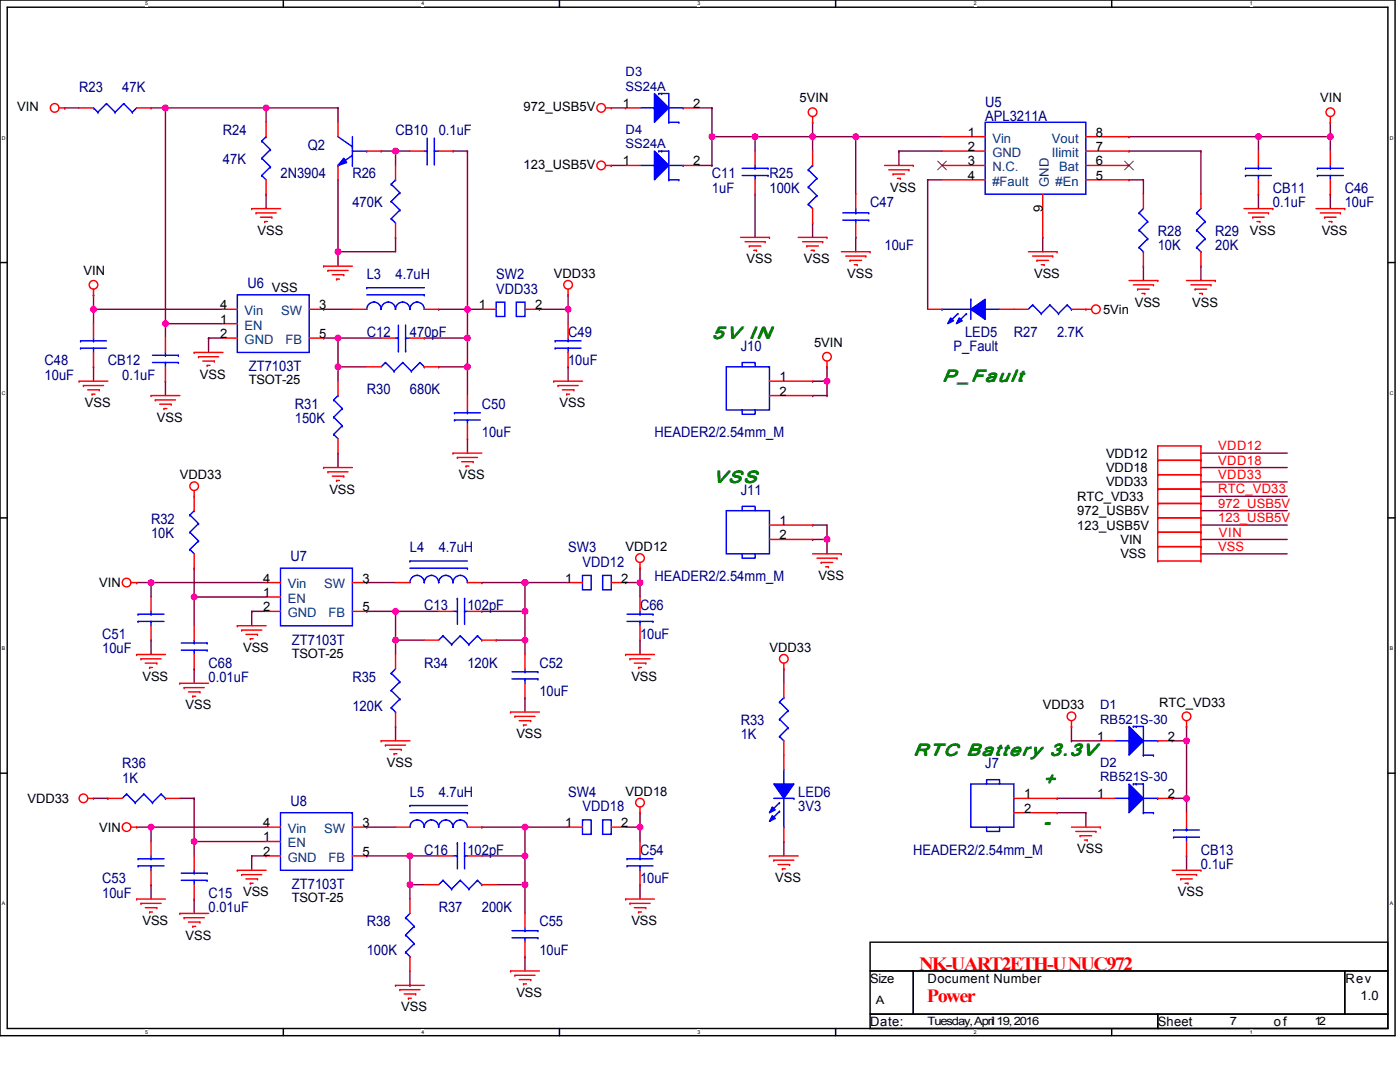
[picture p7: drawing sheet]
<svg xmlns="http://www.w3.org/2000/svg" width="279mm" height="216mm" viewBox="0 0 279 216" stroke-linecap="round" stroke-linejoin="round" font-family="sans-serif">
<path d="M0 0h278.4v206.7h-278.4zM1.4 1.4h275.6v203.8h-275.6z" fill="none" stroke="#000" stroke-width=".29"/>
<g fill="#fff">
<path d="M29 .2h.6v1.1h-.6z"/>
<path d="M29 205.4h.6v1.1h-.6z"/>
</g>
<path d="M56.5 0v1.4M56.5 205.2v1.5" fill="none" stroke="#000" stroke-width=".29"/>
<g fill="#fff">
<path d="M84.1 .2h.6v1.1h-.6z"/>
<path d="M84.1 205.4h.6v1.1h-.6z"/>
</g>
<path d="M111.7 0v1.4M111.7 205.2v1.5" fill="none" stroke="#000" stroke-width=".29"/>
<g fill="#fff">
<path d="M139.2 .2h.6v1.1h-.6z"/>
<path d="M139.2 205.4h.6v1.1h-.6z"/>
</g>
<path d="M166.8 0v1.4M166.8 205.2v1.5" fill="none" stroke="#000" stroke-width=".29"/>
<g fill="#fff">
<path d="M194.3 .2h.6v1.1h-.6z"/>
<path d="M194.3 205.4h.6v1.1h-.6z"/>
</g>
<path d="M221.9 0v1.4M221.9 205.2v1.5" fill="none" stroke="#000" stroke-width=".29"/>
<g fill="#fff">
<path d="M249.4 .2h.6v1.1h-.6z"/>
<path d="M249.4 205.4h.6v1.1h-.6z"/>
<path d="M.4 26.9h.7v1.2h-.7z"/>
<path d="M277.3 26.9h.8v1.2h-.8z"/>
<path d="M.4 77.9h.7v1.1h-.7z"/>
<path d="M277.3 77.9h.8v1.1h-.8z"/>
</g>
<path d="M0 52.4h1.4M277 52.4h1.4" fill="none" stroke="#000" stroke-width=".29"/>
<g fill="#fff">
<path d="M.4 128.8h.7v1.2h-.7z"/>
<path d="M277.3 128.8h.7v1.2h-.7z"/>
</g>
<path d="M0 103.3h1.4M277 103.3h1.4" fill="none" stroke="#000" stroke-width=".29"/>
<g fill="#fff">
<path d="M.4 179.7h.7v1.2h-.7z"/>
<path d="M277.3 179.7h.7v1.2h-.7z"/>
</g>
<path d="M0 154.3h1.4M277 154.3h1.4M173.7 188h103.3v5.7h-103.3zM173.7 193.7h8.6v8.7h-8.6zM182.3 193.7h86.1v8.7h-86.1zM268.4 193.7h8.6v8.7h-8.6zM173.7 202.4h57.4v2.8h-57.4zM231.1 202.4h45.9v2.8h-45.9z" fill="none" stroke="#000" stroke-width=".29"/>
<g fill="none" stroke="#800040" stroke-width=".29">
<path d="M12.9 21.5h.1M12.9 21.5h2.9M30.1 21.5h.1M30.1 21.5h37.4M33 21.5h.1M33 21.5v46M53.1 38.8h.1M53.1 21.5h.1M53.1 21.5v2.9M53.1 38.8v2.8M67.5 21.5h.1M67.5 35.9h.1"/>
<path d="M67.5 21.5v2.9M67.5 35.9v17.2M76.1 30.1h.1M76.1 30.1h5.7M78.9 30.1h.1M78.9 30.1v2.9M90.4 30.1h.1M90.4 30.1h2.9M93.3 30.1h.1M93.3 30.1v48.8M122 33h.1M122 21.5h2.9"/>
<path d="M122 33h2.9M124.9 21.5h.1M139.2 21.5h2.9M139.2 33h2.9M142.1 27.3h.1M142.1 33h.1M142.1 21.5h.1M142.1 27.3h45.9M142.1 21.5v11.5M150.7 38.8h.1M150.7 27.3h.1M150.7 27.3v2.8"/>
<path d="M150.7 38.8v8.6M162.2 27.3h.1M162.2 24.4h.1M162.2 24.4v5.7M170.8 27.3h.1M170.8 27.3v11.5M179.4 30.1h.1M179.4 30.1h8.6M179.4 30.1v2.9M185.1 35.9h.1M185.1 35.9h2.9M185.1 35.9v25.8"/>
<path d="M225.3 35.9h.1M225.3 30.1h.1M225.3 27.3h.1M225.3 30.1h14.4M225.3 27.3h40.2M225.3 35.9h2.9M228.2 35.9h.1M228.2 35.9v2.9M239.7 30.1h.1M239.7 30.1v8.7M251.1 27.3h.1M251.1 38.8h.1"/>
<path d="M251.1 27.3v2.8M251.1 38.8v2.8M265.5 38.8h.1M265.5 27.3h.1M265.5 24.4h.1M265.5 24.4v5.7M265.5 38.8v2.8M18.7 58.8h.1M18.7 58.8v5.8M67.5 50.2h.1M78.9 47.4h.1M78.9 47.4v2.8h-11.4"/>
<path d="M113.4 58.8h.1M113.4 58.8v5.8M162.2 44.5h.1M162.2 44.5v2.9M170.8 47.4h.1M170.8 47.4v2.8M208.1 47.4h.1M208.1 47.4v2.8M228.2 53.1h.1M228.2 53.1v2.9M239.7 53.1h.1M239.7 53.1v2.9"/>
<path d="M18.7 73.2h.1M18.7 61.7h.1M18.7 61.7h25.8M18.7 73.2v2.9M33 64.6h.1M33 76.1h.1M33 64.6h11.5M33 76.1v2.8M41.6 67.5h.1M41.6 67.5h2.9M41.6 67.5v2.8M64.6 61.7h.1"/>
<path d="M64.6 67.5h.1M64.6 61.7h5.7M64.6 67.5h11.5M67.5 73.2h.1M67.5 67.5h.1M67.5 73.2h5.7M67.5 67.5v8.6M84.7 67.5h.1M84.7 67.5h8.6M87.5 61.7h.1M87.5 73.2h.1M87.5 61.7h8.7"/>
<path d="M87.5 73.2h5.8M93.3 67.5h.1M93.3 61.7h.1M93.3 73.2h.1M107.6 61.7h.1M107.6 61.7h5.8M113.4 73.2h.1M113.4 61.7h.1M113.4 73.2v2.9M162.2 78.9h.1M162.2 76.1h.1M162.2 78.9h2.8"/>
<path d="M162.2 76.1h2.8M165 73.2h.1M165 78.9h.1M165 73.2v5.7M67.5 90.4h.1M67.5 90.4v2.9M93.3 87.5h.1M93.3 87.5v2.9M239.7 90.4h.1M239.7 93.3h.1M239.7 96.2h.1M239.7 99h.1"/>
<path d="M239.7 90.4h17.2M239.7 93.3h17.2M239.7 96.2h17.2M239.7 99h17.2M27.3 116.2h.1M27.3 116.2h25.8M30.1 116.2h.1M30.1 116.2v2.9M38.8 119.1h.1M38.8 113.4h.1M38.8 113.4v11.5M38.8 119.1h14.3"/>
<path d="M73.2 116.2h.1M73.2 116.2h5.7M96.2 116.2h.1M96.2 116.2h17.2M104.8 116.2h.1M104.8 116.2v14.4M124.9 116.2h.1M124.9 116.2h2.8M127.7 113.4h.1M127.7 116.2h.1M127.7 113.4v5.7M162.2 107.6h.1"/>
<path d="M162.2 104.8h.1M162.2 107.6h2.8M162.2 104.8h2.8v5.7M165 107.6h.1M239.7 110.5h.1M239.7 107.6h.1M239.7 104.8h.1M239.7 101.9h.1M239.7 110.5h17.2M239.7 107.6h17.2M239.7 104.8h17.2M239.7 101.9h17.2"/>
<path d="M30.1 127.7h.1M30.1 127.7v2.9M38.8 133.5h.1M38.8 133.5v2.8M50.2 122h.1M50.2 122v2.9M50.2 122h2.9M73.2 122h.1M73.2 122h14.3M78.9 127.7h.1M78.9 122h.1M78.9 127.7h5.8"/>
<path d="M78.9 122v8.6M96.2 122h.1M96.2 122h8.6M99 127.7h.1M99 127.7h5.8M104.8 127.7h.1M104.8 139.2h.1M104.8 122h.1M104.8 139.2v2.9M127.7 127.7h.1M127.7 127.7v2.9M156.4 133.5h.1"/>
<path d="M156.4 133.5v2.8M18.7 159.3h2.8M21.5 159.3h.1M35.9 159.3h2.9M38.8 159.3h.1M38.8 159.3v11.5M78.9 145h.1M78.9 145v2.8M211 159.3h.1M211 159.3h8.6M213.8 147.8h.1M213.8 145h.1"/>
<path d="M213.8 147.8h5.8M213.8 145v2.8M233.9 147.8h.1M233.9 159.3h.1M233.9 159.3h2.9M233.9 147.8h2.9M236.8 147.8h.1M236.8 145h.1M236.8 159.3h.1M236.8 145v17.2M27.3 165h25.8M30.1 176.5h.1"/>
<path d="M30.1 165h.1M30.1 165v2.9M30.1 176.5v2.9M38.8 167.9h.1M38.8 179.4h.1M38.8 167.9h14.3M38.8 179.4v2.9M50.2 170.8h.1M50.2 170.8h2.9M50.2 170.8v2.9M53.1 170.8h.1M73.2 165h.1"/>
<path d="M73.2 170.8h.1M73.2 165h5.7M73.2 170.8h14.3M81.8 176.5h.1M81.8 170.8h.1M81.8 170.8v8.6M81.8 176.5h2.9M96.2 165h.1M96.2 165h17.2M96.2 170.8h8.6M99 176.5h5.8M104.8 176.5h.1"/>
<path d="M104.8 165h.1M104.8 170.8h.1M104.8 165v17.3M124.9 165h2.8M127.7 165h.1M127.7 176.5h.1M127.7 162.2h.1M127.7 162.2v5.7M127.7 176.5v2.9M156.4 167.9h.1M156.4 167.9v2.9M211 162.2h.1"/>
<path d="M211 162.2h5.7M216.7 162.2h.1M216.7 162.2v2.8M236.8 170.8h.1M236.8 170.8v2.9M81.8 196.6h.1M81.8 193.7v2.9M104.8 190.9h.1M104.8 190.9v2.8"/>
</g>
<g fill="none" stroke="#f00" stroke-width=".29">
<path d="M11.8 21.5h1.1M12.9 21.5h.1M78.9 33v2.9M120.8 21.5h1.2M120.8 33h1.2M122 21.5h.1M122 33h.1M162.2 24.4h.1M162.2 23.3v1.1M176.5 33h5.8M177.4 33.9h4M178.2 34.7h.1"/>
<path d="M178.2 34.7h2.3M179.1 35.6h.6M179.7 35.6h.1M181.4 33.9h.1M182.3 33h.1M239.7 38.8v2.8M265.5 24.4h.1M265.5 23.3v1.1M265.5 30.1v2.9M265.5 35.9v2.9M18.7 58.8h.1M18.7 57.7v1.1"/>
<path d="M50.2 41.6h.1M50.2 41.6h5.8M51.1 42.5h.1M51.1 42.5h4M52 43.3h2.3M52.8 44.2h.1M52.8 44.2h.6M54.3 43.3h.1M64.6 53.1h.1M64.6 53.1h5.7M65.4 54h.1M65.4 54h4.1"/>
<path d="M66.3 54.8h2.3M67.2 55.7h.1M67.2 55.7h.5M68.6 54.8h.1M78.9 44.5v2.9M113.4 58.8h.1M113.4 57.7v1.1M147.8 47.4h5.8M148.7 48.2h4M149.5 49.1h.1M149.5 49.1h2.3M150.4 49.9h.6"/>
<path d="M151 49.9h.1M152.7 48.2h.1M153.6 47.4h.1M159.3 47.4h5.7M160.2 48.2h4M161 49.1h.1M161 49.1h2.3M161.9 49.9h.6M162.5 49.9h.1M164.2 48.2h.1M165 47.4h.1M167.9 50.2h5.8"/>
<path d="M168.8 51.1h4M169.6 52h.1M169.6 52h2.3M170.5 52.8h.6M171.1 52.8h.1M172.8 51.1h.1M173.7 50.2h.1M205.2 50.2h5.8M206.1 51.1h4M206.9 52h.1M206.9 52h2.3M207.8 52.8h.6"/>
<path d="M208.4 52.8h.1M210.1 51.1h.1M211 50.2h.1M225.3 56h5.8M226.2 56.8h4M227 57.7h.1M227 57.7h2.3M227.9 58.6h.6M228.5 58.6h.1M230.2 56.8h.1M231.1 56h.1M236.8 56h5.7"/>
<path d="M237.7 56.8h4M238.5 57.7h.1M238.5 57.7h2.3M239.4 58.6h.6M239.7 50.2v2.9M240 58.6h.1M241.7 56.8h.1M242.5 56h.1M248.3 41.6h5.7M249.1 42.5h4.1M250 43.3h.1M250 43.3h2.3"/>
<path d="M250.9 44.2h.5M251.4 44.2h.1M253.2 42.5h.1M254 41.6h.1M262.6 41.6h5.8M263.5 42.5h4M264.4 43.3h.1M264.4 43.3h2.2M265.2 44.2h.6M265.8 44.2h.1M267.5 42.5h.1M268.4 41.6h.1"/>
<path d="M15.8 76.1h.1M15.8 76.1h5.7M16.7 76.9h.1M16.7 76.9h4M17.5 77.8h2.3M18.4 78.7h.1M18.4 78.7h.5M19.8 77.8h.1M30.1 78.9h.1M30.1 78.9h5.8M31 79.8h.1M31 79.8h4"/>
<path d="M38.8 70.3h.1M38.8 70.3h5.7M39.6 71.2h.1M39.6 71.2h4M40.5 72h2.3M41.3 72.9h.1M41.3 72.9h.6M42.8 72h.1M96.2 61.7h2.8M104.8 61.7h2.8M110.5 76.1h.1M110.5 76.1h5.7"/>
<path d="M111.4 76.9h.1M111.4 76.9h4M112.2 77.8h2.3M113.1 78.7h.1M113.1 78.7h.6M114.5 77.8h.1M165 73.2h.1M165 72v1.2M216.7 61.7h.1M216.7 61.7h1.2M31.9 80.7h2.3M32.7 81.5h.1"/>
<path d="M32.7 81.5h.6M34.2 80.7h.1M38.8 99h.1M38.8 97.9v1.1M64.6 93.3h.1M64.6 93.3h5.7M65.4 94.2h.1M65.4 94.2h4.1M66.3 95h2.3M67.2 95.9h.1M67.2 95.9h.5M68.6 95h.1"/>
<path d="M90.4 90.4h.1M90.4 90.4h5.8M91.3 91.3h.1M91.3 91.3h4M92.1 92.1h2.3M93 93h.1M93 93h.6M94.4 92.1h.1M231.1 91.9h.1M231.1 89h.1M231.1 94.7h.1M231.1 97.6h.1"/>
<path d="M231.1 89h8.6M231.1 91.9h8.6M231.1 89v22.9M231.1 94.7h8.6M231.1 97.6h8.6M239.7 89h.1M239.7 91.9h.1M239.7 94.7h.1M239.7 97.6h.1M239.7 89v22.9M26.1 116.2h1.2M27.3 116.2h.1"/>
<path d="M127.7 113.4h.1M127.7 112.2v1.2M162.2 110.5h5.7M163 111.4h4M163.9 112.2h.1M163.9 112.2h2.3M164.8 113.1h.5M165.3 113.1h.1M167 111.4h.1M167.9 110.5h.1M231.1 111.9h.1M231.1 109.1h.1"/>
<path d="M231.1 100.5h.1M231.1 106.2h.1M231.1 103.3h.1M231.1 109.1h8.6M231.1 111.9h8.6M231.1 100.5h8.6M231.1 106.2h8.6M231.1 103.3h8.6M239.7 109.1h.1M239.7 111.9h.1M239.7 100.5h.1M239.7 106.2h.1"/>
<path d="M239.7 103.3h.1M27.3 130.6h.1M27.3 130.6h5.7M28.1 131.5h.1M28.1 131.5h4.1M29 132.3h2.3M29.9 133.2h.1M29.9 133.2h.5M31.3 132.3h.1M35.9 136.3h.1M35.9 136.3h5.7M36.7 137.2h.1"/>
<path d="M36.7 137.2h4.1M37.6 138.1h2.3M38.5 138.9h.1M38.5 138.9h.5M39.9 138.1h.1M47.4 124.9h.1M47.4 124.9h5.7M48.2 125.7h.1M48.2 125.7h4M49.1 126.6h2.3M49.9 127.4h.1M49.9 127.4h.6"/>
<path d="M51.4 126.6h.1M84.7 127.7h2.8M96.2 127.7h2.8M124.9 130.6h.1M124.9 130.6h5.7M125.7 131.5h.1M125.7 131.5h4M126.6 132.3h2.3M127.4 133.2h.1M127.4 133.2h.6M128.9 132.3h.1M156.4 133.5h.1"/>
<path d="M156.4 132.3v1.2M17.5 159.3h1.2M18.7 159.3h.1M76.1 147.8h.1M76.1 147.8h5.7M76.9 148.7h.1M76.9 148.7h4M77.8 149.5h2.3M78.7 150.4h.1M78.7 150.4h.5M80.1 149.5h.1M101.9 142.1h.1"/>
<path d="M101.9 142.1h5.7M102.8 142.9h.1M102.8 142.9h4M103.6 143.8h2.3M104.5 144.7h.1M104.5 144.7h.6M105.9 143.8h.1M213.8 145h.1M213.8 143.8v1.2M236.8 145h.1M236.8 143.8v1.2M26.1 165h1.2"/>
<path d="M27.3 165h.1M27.3 179.4h.1M27.3 179.4h5.7M47.4 173.7h.1M47.4 173.7h5.7M48.2 174.5h.1M48.2 174.5h4M49.1 175.4h2.3M49.9 176.2h.1M49.9 176.2h.6M51.4 175.4h.1M124.9 179.4h.1"/>
<path d="M124.9 179.4h5.7M127.7 162.2h.1M127.7 161v1.2M153.6 170.8h.1M153.6 170.8h5.7M154.4 171.6h.1M154.4 171.6h4M155.3 172.5h2.3M156.1 173.4h.1M156.1 173.4h.6M157.6 172.5h.1M213.8 165h5.8"/>
<path d="M214.7 165.9h4M215.6 166.8h.1M215.6 166.8h2.3M216.4 167.6h.6M217 167.6h.1M218.7 165.9h.1M219.6 165h.1M233.9 173.7h5.8M234.8 174.5h4M235.6 175.4h.1M235.6 175.4h2.3M236.5 176.2h.6"/>
<path d="M237.1 176.2h.1M238.8 174.5h.1M239.7 173.7h.1M28.1 180.3h.1M28.1 180.3h4.1M29 181.1h2.3M29.9 182h.1M29.9 182h.5M31.3 181.1h.1M35.9 182.3h.1M35.9 182.3h5.7M36.7 183.1h.1"/>
<path d="M36.7 183.1h4.1M37.6 184h2.3M38.5 184.8h.1M38.5 184.8h.5M39.9 184h.1M78.9 196.6h.1M78.9 196.6h5.8M79.8 197.5h.1M79.8 197.5h4M80.7 198.3h2.3M81.5 199.2h.1M81.5 199.2h.6"/>
<path d="M83 198.3h.1M101.9 193.7h.1M101.9 193.7h5.7M102.8 194.6h.1M102.8 194.6h4M103.6 195.5h2.3M104.5 196.3h.1M104.5 196.3h.6M105.9 195.5h.1M125.7 180.3h.1M125.7 180.3h4M126.6 181.1h2.3"/>
<path d="M127.4 182h.1M127.4 182h.6M128.9 181.1h.1"/>
<circle cx="10.9" cy="21.5" r=".86"/>
<circle cx="120" cy="21.5" r=".86"/>
<circle cx="120" cy="33" r=".86"/>
<circle cx="162.2" cy="22.4" r=".86"/>
<circle cx="265.5" cy="22.4" r=".86"/>
<circle cx="18.7" cy="56.8" r=".86"/>
<circle cx="113.4" cy="56.8" r=".86"/>
<circle cx="165" cy="71.2" r=".86"/>
<circle cx="218.7" cy="61.7" r=".86"/>
<circle cx="38.8" cy="97" r=".86"/>
<circle cx="25.3" cy="116.2" r=".86"/>
<circle cx="127.7" cy="111.4" r=".86"/>
<circle cx="156.4" cy="131.5" r=".86"/>
<circle cx="16.6" cy="159.3" r=".86"/>
<circle cx="213.8" cy="142.9" r=".86"/>
<circle cx="236.8" cy="142.9" r=".86"/>
<circle cx="25.3" cy="165" r=".86"/>
<circle cx="127.7" cy="160.2" r=".86"/>
</g>
<g fill="none" stroke="#00f" stroke-width=".29">
<path d="M78.1 36.7h.1M78.1 36.7l1.7 1.8M78.9 35.9h.1M78.9 35.9l-.8 .8M79.8 38.5h.1M79.8 38.5l-1.7 1.7M262.9 35h.1M262.9 33.6h.1M262.9 35h5.2M262.9 33.6h5.2M265.5 33.6h.1M265.5 35h.1"/>
<path d="M265.5 33v.6M265.5 35v.9M78.1 43.6h.1M78.1 40.2h.1M78.1 43.6l.8 .9M78.1 40.2l1.7 1.7M79.8 41.9h.1M79.8 41.9l-1.7 1.7M238.8 42.5h.1M238.8 45.9h.1M238.8 49.4h.1M238.8 42.5l1.7 1.7"/>
<path d="M238.8 45.9l1.7 1.8M238.8 49.4l.9 .8M239.7 50.2h.1M239.7 41.6l-.9 .9M240.5 44.2h.1M240.5 47.7h.1M240.5 44.2l-1.7 1.7M240.5 47.7l-1.7 1.7M99 60.3h1.7v2.9h-1.7zM103 60.3h1.8v2.9h-1.8zM88.4 126.9h.1M88.4 126.9l-.9 .8"/>
<path d="M88.4 126.9l1.7 1.7M90.1 128.6h.1M91.9 126.9h.1M91.9 126.9l-1.8 1.7M91.9 126.9l1.7 1.7M93.6 128.6h.1M95.3 126.9h.1M95.3 126.9l-1.7 1.7M95.3 126.9l.9 .8M96.2 127.7h.1M154.4 159.3h4M156.4 156.4h.1"/>
<path d="M156.4 153.6v2.8M156.4 159.3v5.7M158.4 159.3h.1M156.4 165h.1"/>
</g>
<path d="M154.4 156.4h4l-2 2.9z" fill-rule="evenodd" fill="#00f"/>
<path d="M154.4 156.4h4l-2 2.9z" fill="none" stroke="#00f" stroke-width=".29"/>
<path d="M154.1 162.7l.6 .6-1.1 .6z" fill-rule="evenodd" fill="#00f"/>
<path d="M154.1 162.7l.6 .6-1.1 .6z" fill="none" stroke="#00f" stroke-width=".29"/>
<path d="M154.1 161l.6 .6-1.1 .6z" fill-rule="evenodd" fill="#00f"/>
<g fill="none" stroke="#00f" stroke-width=".29">
<path d="M90.7 83.8h.1M90.7 82.4h.1M90.7 83.8h5.2M90.7 82.4h5.2M93.3 82.4h.1M93.3 83.8h.1M93.3 81.8v.6M93.3 83.8v.9M37.9 109.6h.1M37.9 106.2h.1M37.9 102.8h.1M37.9 109.6l.9 .9"/>
<path d="M37.9 106.2l1.7 1.7M37.9 102.8l1.7 1.7M38.8 101.9h.1M38.8 101.9l-.9 .9M39.6 107.9h.1M39.6 104.5h.1M39.6 107.9l-1.7 1.7M39.6 104.5l-1.7 1.7M56 113.4h14.3v11.5h-14.3zM156.4 139.2h.1M156.4 139.2l-.8 .9M25.3 158.4h.1"/>
<path d="M25.3 158.4l-.9 .9M25.3 158.4l1.7 1.8M28.7 158.4h.1M28.7 158.4l-1.7 1.8M28.7 158.4l1.7 1.8M32.2 158.4h.1M32.2 158.4l-1.8 1.8M32.2 158.4l.8 .9M33 159.3h.1M155.6 147h.1M155.6 143.5h.1M155.6 140.1h.1"/>
<path d="M155.6 147l.8 .8M155.6 143.5l1.7 1.7M155.6 140.1l1.7 1.7M157.3 145.2h.1M157.3 141.8h.1M157.3 145.2l-1.7 1.8M157.3 141.8l-1.7 1.7M27 160.2h.1M30.4 160.2h.1M125.1 172.8h.1M125.1 171.4h.1M125.1 172.8h5.2"/>
<path d="M125.1 171.4h5.2M127.7 171.4h.1M127.7 172.8h.1M127.7 170.8v.6M127.7 172.8v.9M154.1 161l.6 .6-1.1 .6zM155.6 160.2h.1M155.6 161.9h.1M155.6 160.2l-1.8 1.7M155.6 161.9l-1.8 1.7M80.9 183.1h.1M80.9 186.6h.1"/>
<path d="M80.9 190h.1M80.9 183.1l1.8 1.7M80.9 186.6l1.8 1.7M80.9 190l.9 .9M81.8 190.9h.1M81.8 182.3l-.9 .8M82.7 184.8h.1M82.7 188.3h.1M82.7 184.8l-1.8 1.8M82.7 188.3l-1.8 1.7"/>
</g>
<g fill="none" stroke="#f00" stroke-width=".29">
<path d="M93.3 78.9v2.9M38.8 99v2.9M93.3 84.7v2.8M38.8 110.5v2.9M53.1 119.1h2.9M53.1 116.2h2.9M70.3 116.2h2.9M53.1 122h2.9M70.3 122h2.9M156.4 136.3v2.9M21.5 159.3h2.9M33 159.3h2.9"/>
<path d="M156.4 147.8v5.8M81.8 179.4v2.9M127.7 167.9v2.9M127.7 173.7v2.8M156.4 165v2.9M81.8 190.9v2.8"/>
</g>
<path d="M130.6 18.7l2.9 2.8-2.9 2.9z" fill="#00f"/>
<g fill="none" stroke="#00f" stroke-width=".29">
<path d="M130.6 18.7l2.9 2.8-2.9 2.9zM131.5 18.7h.1M131.5 18.7h2v5.7M132 18.7h.1M18.7 21.5h.1M18.7 21.5l.8 .9M19.5 22.4h.1M21.2 20.7h.1M21.2 20.7l1.8 1.7M21.2 20.7l-1.7 1.7M23 22.4h.1M24.7 20.7h.1"/>
<path d="M24.7 20.7l1.7 1.7M24.7 20.7l-1.7 1.7M26.4 22.4h.1M27.3 21.5l-.9 .9M52.2 35h.1M52.2 31.6h.1M52.2 28.1h.1M52.2 35l.9 .9M52.2 31.6l1.8 1.7M52.2 28.1l1.8 1.8M53.1 27.3h.1M53.1 27.3l-.9 .8"/>
<path d="M54 33.3h.1M54 29.9h.1M54 33.3l-1.8 1.7M54 29.9l-1.8 1.7M127.7 21.5h2.9M130.6 21.5h.1M133.5 24.4h.1M133.5 21.5h2.8M133.5 24.4h2M135.5 24.4h.1M136.3 21.5h.1M248.6 35h.1"/>
<path d="M248.6 33.6h.1M248.6 35h5.1M248.6 33.6h5.1M251.1 33.6h.1M251.1 35h.1M251.1 33v.6M251.1 35v.9M227.3 42.5h.1M227.3 45.9h.1M227.3 49.4h.1M227.3 42.5l1.8 1.7M227.3 45.9l1.8 1.8"/>
<path d="M227.3 49.4l.9 .8M228.2 50.2h.1M228.2 41.6l-.9 .9M229.1 44.2h.1M229.1 47.7h.1M229.1 44.2l-1.8 1.7M229.1 47.7l-1.8 1.7M110.8 69.5h.1M110.8 68h.1M110.8 69.5h5.2M110.8 68h5.2M113.4 68h.1"/>
<path d="M113.4 69.5h.1M113.4 67.5v.5M113.4 69.5v.8M145 73.2h8.6v8.6h-8.6zM148.1 73.2v-.9h2.6v.9M148.1 81.8v.9h2.6v-.9M116.2 114.8h1.8v2.9h-1.8zM120.3 114.8h1.7v2.9h-1.7zM78.1 134.3h.1M78.1 137.8h.1M78.1 134.3l1.7 1.8M78.1 137.8l1.7 1.7"/>
<path d="M78.9 133.5l-.8 .8M79.8 136.1h.1M79.8 139.5h.1M79.8 136.1l-1.7 1.7M79.8 139.5l-1.7 1.7M78.1 141.2h.1M78.1 141.2l.8 .9M78.9 142.1h.1M88.4 175.7h.1M88.4 175.7l-.9 .8M88.4 175.7l1.7 1.7M90.1 177.4h.1"/>
<path d="M91.9 175.7h.1M91.9 175.7l-1.8 1.7M91.9 175.7l1.7 1.7M93.6 177.4h.1M95.3 175.7h.1M95.3 175.7l-1.7 1.7M95.3 175.7l.9 .8M96.2 176.5h.1"/>
</g>
<g fill="none" stroke="#f00" stroke-width=".29">
<path d="M15.8 21.5h2.9M27.3 21.5h2.8M53.1 24.4v2.9M53.1 35.9v2.9M124.9 21.5h2.8M136.3 21.5h2.9M228.2 38.8v2.8M251.1 30.1v2.9M251.1 35.9v2.9M228.2 50.2v2.9M113.4 64.6v2.9M113.4 70.3v2.9"/>
<path d="M153.6 76.1h8.6M153.6 78.9h8.6M113.4 116.2h2.8M122 116.2h2.9M78.9 130.6v2.9M78.9 142.1v2.9M84.7 176.5h2.8M96.2 176.5h2.8"/>
</g>
<path d="M130.6 30.1l2.9 2.9-2.9 2.9z" fill="#00f"/>
<g fill="none" stroke="#00f" stroke-width=".29">
<path d="M127.7 33h2.9M130.6 30.1l2.9 2.9-2.9 2.9zM130.6 33h.1M131.5 30.1h.1M131.5 30.1h2v5.8M132 30.1h.1M133.5 35.9h.1M133.5 33h2.8M133.5 35.9h2M135.5 35.9h.1M136.3 33h.1M148.1 35h5.2"/>
<path d="M148.1 33.6h5.2M150.7 33.6h.1M150.7 35h.1M150.7 33v.6M150.7 35v.9M153.3 35h.1M153.3 33.6h.1M73.2 57.4h.1M73.2 58.8h11.5M73.2 57.4h11.5M84.7 58.8h.1M16.1 69.5h.1"/>
<path d="M16.1 68h.1M16.1 69.5h5.1M16.1 68h5.1M18.7 68h.1M18.7 69.5h.1M18.7 67.5v.5M18.7 69.5v.8M30.4 72.3h5.2M30.4 70.9h5.2M33 70.9h.1M33 72.3h.1M33 70.3v.6"/>
<path d="M33 72.3v.9M35.6 72.3h.1M35.6 70.9h.1M73.2 61.7a1.43 1.43 0 0 1 1.4-1.4 1.43 1.43 0 0 1 1.5 1.4M76.1 61.7a1.43 1.43 0 0 1 1.4-1.4 1.43 1.43 0 0 1 1.4 1.4 1.43 1.43 0 0 1 1.5-1.4 1.43 1.43 0 0 1 1.4 1.4 1.43 1.43 0 0 1 1.5-1.4h-.1a1.43 1.43 0 0 1 1.5 1.4M102.2 135.5h5.2M102.2 134h5.2M104.8 134h.1M104.8 135.5h.1M104.8 133.5v.5M104.8 135.5v.8M107.4 135.5h.1"/>
<path d="M107.4 134h.1M81.8 160.7h.1M81.8 165v.1a1.43 1.43 0 0 1 1.5-1.5h-.1a1.43 1.43 0 0 1 1.5 1.5 1.43 1.43 0 0 1 1.4-1.5 1.43 1.43 0 0 1 1.4 1.5 1.43 1.43 0 0 1 1.5-1.5 1.43 1.43 0 0 1 1.4 1.5 1.43 1.43 0 0 1 1.5-1.5 1.43 1.43 0 0 1 1.4 1.5v-.1M81.8 162.2h11.5M81.8 160.7h11.5M93.3 162.2h.1"/>
</g>
<g fill="none" stroke="#f00" stroke-width=".29">
<path d="M124.9 33h2.8M136.3 33h2.9M150.7 30.1v2.9M150.7 35.9v2.9M18.7 64.6v2.9M18.7 70.3v2.9M33 67.5v2.8M33 73.2v2.9M70.3 61.7h2.9M84.7 61.7h2.8M104.8 130.6v2.9M104.8 136.3v2.9"/>
<path d="M78.9 165h2.9M93.3 165h2.9"/>
</g>
<path d="M225.3 145l2.9 2.8-2.9 2.9z" fill="#00f"/>
<g fill="none" stroke="#00f" stroke-width=".29">
<path d="M193.7 59.7h.1M193.7 59.7v4M188 61.7h.1M188 61.7h5.7M196.6 61.7h.1M196.6 61.7h2.9M222.4 147.8h2.9M225.3 145l2.9 2.8-2.9 2.9zM225.3 147.8h.1M226.2 145h.1M226.2 145h2v5.7M226.8 145h.1"/>
<path d="M228.2 150.7h.1M228.2 147.8h2.9M228.2 150.7h2M230.2 150.7h.1M231.1 147.8h.1M36.2 175.7h5.1M36.2 174.2h5.1M38.8 174.2h.1M38.8 175.7h.1M38.8 173.7v.5M38.8 175.7v.8M41.3 175.7h.1"/>
<path d="M41.3 174.2h.1"/>
</g>
<path d="M219.6 147.8h2.8M231.1 147.8h2.8M38.8 170.8v2.9M38.8 176.5v2.9" fill="none" stroke="#f00" stroke-width=".29"/>
<path d="M193.7 61.7l2.9-2v4z" fill-rule="evenodd" fill="#00f"/>
<path d="M193.7 61.7l2.9-2v4z" fill="none" stroke="#00f" stroke-width=".29"/>
<path d="M189.7 63.4l.6 .6-1.1 .6z" fill-rule="evenodd" fill="#00f"/>
<path d="M189.7 63.4l.6 .6-1.1 .6z" fill="none" stroke="#00f" stroke-width=".29"/>
<path d="M191.4 63.4l.6 .6-1.1 .6z" fill-rule="evenodd" fill="#00f"/>
<g fill="none" stroke="#00f" stroke-width=".29">
<path d="M161.3 37.3h.1M161.3 33.9h.1M161.3 37.3l1.7 1.7M161.3 33.9l1.7 1.7M162.2 33h.1M162.2 33l-.9 .9M163 39h.1M163 35.6h.1M163 39l-1.7 1.8M163 35.6l-1.7 1.7M196.6 24.4h20.1v14.4h-20.1zM161.3 40.8h.1"/>
<path d="M161.3 40.8l.9 .8M66.6 79.8h.1M66.6 79.8l1.7 1.7M67.5 78.9h.1M67.5 78.9l-.9 .9M76.9 72.3h.1M76.9 72.3l-.8 .9M76.9 72.3l1.8 1.8M78.7 74.1h.1M80.4 72.3h.1M80.4 72.3l-1.7 1.8M80.4 72.3l1.7 1.8"/>
<path d="M82.1 74.1h.1M83.8 72.3h.1M83.8 72.3l-1.7 1.8M83.8 72.3l.9 .9M84.7 73.2h.1M191.2 62.6h.1M191.2 62.6l-1.8 1.7M191.4 63.4l.6 .6-1.1 .6zM192.9 62.6h.1M192.9 62.6l-1.7 1.7M206.1 60.9h.1M206.1 60.9l-.9 .8"/>
<path d="M206.1 60.9l1.7 1.7M207.8 62.6h.1M209.5 60.9h.1M209.5 60.9l-1.7 1.7M209.5 60.9l1.8 1.7M211.3 62.6h.1M213 60.9h.1M213 60.9l-1.7 1.7M213 60.9l.8 .8M213.8 61.7h.1M66.6 86.7h.1M66.6 83.2h.1"/>
<path d="M66.6 86.7l.9 .8M66.6 83.2l1.7 1.8M68.3 85h.1M68.3 81.5h.1M68.3 85l-1.7 1.7M68.3 81.5l-1.7 1.7M36.2 129.7h5.1M36.2 128.3h5.1M38.8 128.3h.1M38.8 129.7h.1M38.8 127.7v.6M38.8 129.7v.9"/>
<path d="M41.3 129.7h.1M41.3 128.3h.1M125.1 124h5.2M125.1 122.6h5.2M127.7 122.6h.1M127.7 124h.1M127.7 122v.6M127.7 124v.9M130.3 124h.1M130.3 122.6h.1M193.7 156.4h8.7v8.6h-8.7zM196.9 156.4v-.8h2.6v.8"/>
<path d="M116.2 163.6h1.8v2.9h-1.8zM120.3 163.6h1.7v2.9h-1.7zM196.9 165v.9h2.6v-.9M234.2 167h.1M234.2 165.6h.1M234.2 167h5.2M234.2 165.6h5.2M236.8 165.6h.1M236.8 167h.1M236.8 165v.6M236.8 167v.9"/>
</g>
<g fill="none" stroke="#f00" stroke-width=".29">
<path d="M162.2 30.1v2.9M188 27.3h8.6M188 30.1h8.6M188 33h8.6M188 35.9h8.6M208.1 38.8v8.6M216.7 27.3h8.6M216.7 30.1h8.6M216.7 33h8.6M216.7 35.9h8.6M162.2 41.6v2.9M67.5 76.1v2.8"/>
<path d="M73.2 73.2h2.9M84.7 73.2h2.8M185.1 61.7h2.9M199.5 61.7h5.7M213.8 61.7h2.9M67.5 87.5v2.9M127.7 119.1v2.9M38.8 124.9v2.8M38.8 130.6v2.9M127.7 124.9v2.8M202.4 159.3h8.6M113.4 165h2.8"/>
<path d="M122 165h2.9M202.4 162.2h8.6M236.8 162.2v2.8M236.8 167.9v2.9"/>
</g>
<path d="M187.1 32.2l1.8 1.7M188.9 32.2l-1.8 1.7M224.5 32.2l1.7 1.7M226.2 32.2l-1.8 1.7" fill="none" stroke="#804000" stroke-width=".2"/>
<path d="M225.3 156.4l2.9 2.9-2.9 2.9z" fill="#00f"/>
<g fill="none" stroke="#00f" stroke-width=".29">
<path d="M67.5 33h.1M67.5 27.3l2.8 2M70.3 29.3h.1M70.3 33h.1M70.3 30.1h2.9M70.3 31l-2.8 2M70.3 27.3v5.7M73.2 30.1h.1M84.7 30.1h.5M85.2 30.1h.1M85.2 32.7h.1M85.2 27.6v5.1"/>
<path d="M86.7 32.7h.1M86.7 30.1h.1M86.7 30.1h.8M86.7 27.6v5.1M47.4 58.8h14.3v11.5h-14.3zM168.2 42.5h5.2M168.2 43.9h5.2M170.8 43.9h.1M170.8 42.5h.1M170.8 41.6v.9M170.8 43.9v.6M173.4 42.5h.1"/>
<path d="M173.4 43.9h.1M81.8 111.9h.1M81.8 116.2v.1a1.43 1.43 0 0 1 1.5-1.5h-.1a1.43 1.43 0 0 1 1.5 1.5 1.43 1.43 0 0 1 1.4-1.5 1.43 1.43 0 0 1 1.4 1.5 1.43 1.43 0 0 1 1.5-1.5 1.43 1.43 0 0 1 1.4 1.5 1.43 1.43 0 0 1 1.5-1.5 1.43 1.43 0 0 1 1.4 1.5v-.1M81.8 113.4h11.5M81.8 111.9h11.5M91.3 119.4h.1M91.3 119.4v5.2M92.7 119.4h.1M92.7 119.4v5.2M93.3 113.4h.1M27.6 124h.1M27.6 122.6h.1"/>
<path d="M27.6 124h5.1M27.6 122.6h5.1M30.1 122.6h.1M30.1 124h.1M30.1 122v.6M30.1 124v.9M90.4 122h.9M91.3 122h.1M92.7 122h.1M92.7 122h.6M222.4 159.3h2.9M225.3 156.4l2.9 2.9-2.9 2.9z"/>
<path d="M225.3 159.3h.1M226.2 156.4h.1M226.2 156.4h2v5.8M226.8 156.4h.1M228.2 159.3h2.9M231.1 159.3h.1M27.6 172.8h.1M27.6 171.4h.1M27.6 172.8h5.1M27.6 171.4h5.1M30.1 171.4h.1M30.1 172.8h.1"/>
<path d="M30.1 170.8v.6M30.1 172.8v.9M56 162.2h14.3v11.5h-14.3zM90.4 170.8h.9M91.3 168.2h.1M91.3 170.8h.1M91.3 168.2v5.2M92.7 170.8h.1M92.7 168.2h.1M92.7 168.2v5.2M92.7 170.8h.6M228.2 162.2h.1"/>
<path d="M228.2 162.2h2M230.2 162.2h.1M102.2 187.1h5.2M102.2 185.7h5.2M104.8 185.7h.1M104.8 187.1h.1M104.8 185.1v.6M104.8 187.1v.9M107.4 187.1h.1M107.4 185.7h.1"/>
</g>
<g fill="none" stroke="#f00" stroke-width=".29">
<path d="M81.8 30.1h2.9M87.5 30.1h2.9M170.8 38.8v2.8M170.8 44.5v2.9M44.5 64.6h2.9M44.5 67.5h2.9M44.5 61.7h2.9M61.7 67.5h2.9M61.7 61.7h2.9M30.1 119.1v2.9M78.9 116.2h2.9M93.3 116.2h2.9"/>
<path d="M30.1 124.9v2.8M87.5 122h2.9M93.3 122h2.9M219.6 159.3h2.8M231.1 159.3h2.8M30.1 167.9v2.9M30.1 173.7v2.8M53.1 167.9h2.9M53.1 170.8h2.9M53.1 165h2.9M70.3 170.8h2.9M70.3 165h2.9"/>
<path d="M87.5 170.8h2.9M93.3 170.8h2.9M104.8 182.3v2.8M104.8 188v2.9"/>
</g>
<path d="M68.6 31.6l.6 .8-1.7 .6z" fill="#00f"/>
<path d="M68.6 31.6l.6 .8-1.7 .6zM78.9 67.5h.6M79.5 67.5h.1M79.5 70h.1M79.5 64.9v5.1M80.9 70h.1M80.9 67.5h.1M80.9 67.5h.9M80.9 64.9v5.1M145 101.9h8.6v8.6h-8.6zM148.1 101.9v-.9h2.6v.9M148.1 110.5v.9h2.6v-.9" fill="none" stroke="#00f" stroke-width=".29"/>
<path d="M67.5 24.4v2.9M67.5 33v2.9M73.2 30.1h2.9M76.1 67.5h2.8M81.8 67.5h2.9M153.6 104.8h8.6M153.6 107.6h8.6" fill="none" stroke="#f00" stroke-width=".29"/>
<circle cx="127.7" cy="165" r=".57" fill="#f0f"/>
<circle cx="127.7" cy="165" r=".57" fill="none" stroke="#f0f" stroke-width=".29"/>
<circle cx="93.3" cy="67.5" r=".57" fill="#f0f"/>
<circle cx="93.3" cy="67.5" r=".57" fill="none" stroke="#f0f" stroke-width=".29"/>
<circle cx="104.8" cy="176.5" r=".57" fill="#f0f"/>
<circle cx="104.8" cy="176.5" r=".57" fill="none" stroke="#f0f" stroke-width=".29"/>
<circle cx="93.3" cy="61.7" r=".57" fill="#f0f"/>
<circle cx="93.3" cy="61.7" r=".57" fill="none" stroke="#f0f" stroke-width=".29"/>
<circle cx="81.8" cy="176.5" r=".57" fill="#f0f"/>
<circle cx="81.8" cy="176.5" r=".57" fill="none" stroke="#f0f" stroke-width=".29"/>
<circle cx="93.3" cy="73.2" r=".57" fill="#f0f"/>
<circle cx="93.3" cy="73.2" r=".57" fill="none" stroke="#f0f" stroke-width=".29"/>
<circle cx="104.8" cy="127.7" r=".57" fill="#f0f"/>
<circle cx="104.8" cy="127.7" r=".57" fill="none" stroke="#f0f" stroke-width=".29"/>
<circle cx="104.8" cy="116.2" r=".57" fill="#f0f"/>
<circle cx="104.8" cy="116.2" r=".57" fill="none" stroke="#f0f" stroke-width=".29"/>
<circle cx="38.8" cy="119.1" r=".57" fill="#f0f"/>
<circle cx="38.8" cy="119.1" r=".57" fill="none" stroke="#f0f" stroke-width=".29"/>
<circle cx="38.8" cy="167.9" r=".57" fill="#f0f"/>
<circle cx="38.8" cy="167.9" r=".57" fill="none" stroke="#f0f" stroke-width=".29"/>
<circle cx="127.7" cy="116.2" r=".57" fill="#f0f"/>
<circle cx="127.7" cy="116.2" r=".57" fill="none" stroke="#f0f" stroke-width=".29"/>
<circle cx="30.1" cy="165" r=".57" fill="#f0f"/>
<circle cx="30.1" cy="165" r=".57" fill="none" stroke="#f0f" stroke-width=".29"/>
<circle cx="78.9" cy="30.1" r=".57" fill="#f0f"/>
<circle cx="78.9" cy="30.1" r=".57" fill="none" stroke="#f0f" stroke-width=".29"/>
<circle cx="53.1" cy="21.5" r=".57" fill="#f0f"/>
<circle cx="53.1" cy="21.5" r=".57" fill="none" stroke="#f0f" stroke-width=".29"/>
<circle cx="18.7" cy="61.7" r=".57" fill="#f0f"/>
<circle cx="18.7" cy="61.7" r=".57" fill="none" stroke="#f0f" stroke-width=".29"/>
<circle cx="30.1" cy="116.2" r=".57" fill="#f0f"/>
<circle cx="30.1" cy="116.2" r=".57" fill="none" stroke="#f0f" stroke-width=".29"/>
<circle cx="67.5" cy="50.2" r=".57" fill="#f0f"/>
<circle cx="67.5" cy="50.2" r=".57" fill="none" stroke="#f0f" stroke-width=".29"/>
<circle cx="33" cy="64.6" r=".57" fill="#f0f"/>
<circle cx="33" cy="64.6" r=".57" fill="none" stroke="#f0f" stroke-width=".29"/>
<circle cx="33" cy="21.5" r=".57" fill="#f0f"/>
<circle cx="33" cy="21.5" r=".57" fill="none" stroke="#f0f" stroke-width=".29"/>
<circle cx="265.5" cy="27.3" r=".57" fill="#f0f"/>
<circle cx="265.5" cy="27.3" r=".57" fill="none" stroke="#f0f" stroke-width=".29"/>
<circle cx="251.1" cy="27.3" r=".57" fill="#f0f"/>
<circle cx="251.1" cy="27.3" r=".57" fill="none" stroke="#f0f" stroke-width=".29"/>
<circle cx="67.5" cy="73.2" r=".57" fill="#f0f"/>
<circle cx="67.5" cy="73.2" r=".57" fill="none" stroke="#f0f" stroke-width=".29"/>
<circle cx="67.5" cy="67.5" r=".57" fill="#f0f"/>
<circle cx="67.5" cy="67.5" r=".57" fill="none" stroke="#f0f" stroke-width=".29"/>
<circle cx="236.8" cy="159.3" r=".57" fill="#f0f"/>
<circle cx="236.8" cy="159.3" r=".57" fill="none" stroke="#f0f" stroke-width=".29"/>
<circle cx="236.8" cy="147.8" r=".57" fill="#f0f"/>
<circle cx="236.8" cy="147.8" r=".57" fill="none" stroke="#f0f" stroke-width=".29"/>
<circle cx="113.4" cy="61.7" r=".57" fill="#f0f"/>
<circle cx="113.4" cy="61.7" r=".57" fill="none" stroke="#f0f" stroke-width=".29"/>
<circle cx="78.9" cy="127.7" r=".57" fill="#f0f"/>
<circle cx="78.9" cy="127.7" r=".57" fill="none" stroke="#f0f" stroke-width=".29"/>
<circle cx="78.9" cy="122" r=".57" fill="#f0f"/>
<circle cx="78.9" cy="122" r=".57" fill="none" stroke="#f0f" stroke-width=".29"/>
<circle cx="104.8" cy="116.2" r=".57" fill="#f0f"/>
<circle cx="104.8" cy="116.2" r=".57" fill="none" stroke="#f0f" stroke-width=".29"/>
<circle cx="104.8" cy="122" r=".57" fill="#f0f"/>
<circle cx="104.8" cy="122" r=".57" fill="none" stroke="#f0f" stroke-width=".29"/>
<circle cx="104.8" cy="165" r=".57" fill="#f0f"/>
<circle cx="104.8" cy="165" r=".57" fill="none" stroke="#f0f" stroke-width=".29"/>
<circle cx="81.8" cy="170.8" r=".57" fill="#f0f"/>
<circle cx="81.8" cy="170.8" r=".57" fill="none" stroke="#f0f" stroke-width=".29"/>
<circle cx="104.8" cy="170.8" r=".57" fill="#f0f"/>
<circle cx="104.8" cy="170.8" r=".57" fill="none" stroke="#f0f" stroke-width=".29"/>
<circle cx="162.2" cy="27.3" r=".57" fill="#f0f"/>
<circle cx="162.2" cy="27.3" r=".57" fill="none" stroke="#f0f" stroke-width=".29"/>
<circle cx="150.7" cy="27.3" r=".57" fill="#f0f"/>
<circle cx="150.7" cy="27.3" r=".57" fill="none" stroke="#f0f" stroke-width=".29"/>
<circle cx="170.8" cy="27.3" r=".57" fill="#f0f"/>
<circle cx="170.8" cy="27.3" r=".57" fill="none" stroke="#f0f" stroke-width=".29"/>
<circle cx="142.1" cy="27.3" r=".57" fill="#f0f"/>
<circle cx="142.1" cy="27.3" r=".57" fill="none" stroke="#f0f" stroke-width=".29"/>
<circle cx="165" cy="107.6" r=".57" fill="#f0f"/>
<circle cx="165" cy="107.6" r=".57" fill="none" stroke="#f0f" stroke-width=".29"/>
<circle cx="165" cy="76.1" r=".57" fill="#f0f"/>
<circle cx="165" cy="76.1" r=".57" fill="none" stroke="#f0f" stroke-width=".29"/>
<g font-size="3.7" fill="#f00">
<text x="183.4" y="193.6">NK-UART2ETH-U NUC972</text>
<text x="185" y="199.9">Power</text>
</g>
<g font-size="3.4" fill="#008000">
<text x="142.1" y="67.6">5 V IN</text>
<text x="188" y="76.2">P _Fault</text>
<text x="188.1" y="76.1">P_Fault</text>
<text x="142.4" y="96.2">VSS</text>
<text x="182.3" y="150.7">RTC Batter y 3.3V</text>
<text x="182.3" y="150.7">RTC Battery 3.3V</text>
<text x="208.1" y="156.6">+</text>
<text x="208.1" y="165.2">-</text>
</g>
<g font-size="2.9" fill="#000080">
<text x="15.8" y="18.4">R23</text>
<text x="24.4" y="18.4">47K</text>
<text x="196.6" y="21.3">U5</text>
<text x="44.5" y="27">R24</text>
<text x="61.4" y="29.9">Q2</text>
<text x="78.9" y="27">CB10</text>
<text x="87.5" y="27">0.1uF</text>
<text x="196.6" y="24.1">APL3211A</text>
<text x="44.5" y="32.7">47K</text>
<text x="56" y="35.6">2N3904</text>
<text x="70.3" y="35.6">R26</text>
<text x="142.1" y="35.6">C11</text>
<text x="153.6" y="35.6">R25</text>
<text x="70.3" y="41.4">470K</text>
<text x="142.1" y="38.5">1uF</text>
<text x="153.6" y="38.5">100K</text>
<text x="173.7" y="41.4">C47</text>
<text x="254" y="38.5">CB11</text>
<text x="254" y="41.4">0.1uF</text>
<text x="268.4" y="38.5">C46</text>
<text x="268.4" y="41.4">10uF</text>
<text x="231.1" y="47.1">R28</text>
<text x="242.5" y="47.1">R29</text>
<text x="176.5" y="50">10uF</text>
<text x="231.1" y="50">10K</text>
<text x="242.5" y="50">20K</text>
<text x="49.4" y="57.4">U6</text>
<text x="73.2" y="55.7">L3</text>
<text x="78.9" y="55.7">4.7uH</text>
<text x="99" y="55.7">SW2</text>
<text x="99" y="58.6">VDD33</text>
<text x="73.2" y="67.2">C12</text>
<text x="81.8" y="67.2">470pF</text>
<text x="113.4" y="67.2">C49</text>
<text x="147.8" y="70.1">J10</text>
<text x="190.3" y="70.1">P_Fault</text>
<text x="192.6" y="67.2">LED5</text>
<text x="202.4" y="67.2">R27</text>
<text x="211" y="67.2">2.7K</text>
<text x="8.9" y="72.9">C48</text>
<text x="8.9" y="75.8">10uF</text>
<text x="21.5" y="72.9">CB12</text>
<text x="24.4" y="75.8">0.1uF</text>
<text x="49.7" y="74.1">ZT7103T</text>
<text x="113.4" y="72.9">10uF</text>
<text x="58.8" y="81.5">R31</text>
<text x="73.2" y="78.7">R30</text>
<text x="81.8" y="78.7">680K</text>
<text x="96.2" y="81.5">C50</text>
<text x="58.8" y="84.4">150K</text>
<text x="96.2" y="87.3">10uF</text>
<text x="130.6" y="87.3">HEADER2/2.54mm_M</text>
<text x="147.8" y="98.8">J11</text>
<text x="30.1" y="104.5">R32</text>
<text x="30.1" y="107.4">10K</text>
<text x="58" y="112">U7</text>
<text x="81.8" y="110.2">L4</text>
<text x="87.5" y="110.2">4.7uH</text>
<text x="113.4" y="110.2">SW3</text>
<text x="116.2" y="113.1">VDD12</text>
<text x="130.6" y="116">HEADER2/2.54mm_M</text>
<text x="84.7" y="121.7">C13</text>
<text x="93.3" y="121.7">102pF</text>
<text x="127.7" y="121.7">C66</text>
<text x="20.4" y="127.5">C51</text>
<text x="20.4" y="130.3">10uF</text>
<text x="58.3" y="128.6">ZT7103T</text>
<text x="127.7" y="127.5">10uF</text>
<text x="41.6" y="133.2">C68</text>
<text x="41.6" y="136.1">0.01uF</text>
<text x="70.3" y="136.1">R35</text>
<text x="84.7" y="133.2">R34</text>
<text x="93.3" y="133.2">120K</text>
<text x="107.6" y="133.2">C52</text>
<text x="70.3" y="141.8">120K</text>
<text x="107.6" y="138.9">10uF</text>
<text x="147.8" y="144.7">R33</text>
<text x="147.8" y="147.5">1K</text>
<text x="24.4" y="153.3">R36</text>
<text x="196.6" y="153.3">J7</text>
<text x="24.4" y="156.2">1K</text>
<text x="58" y="160.8">U8</text>
<text x="81.8" y="159">L5</text>
<text x="87.5" y="159">4.7uH</text>
<text x="113.4" y="159">SW4</text>
<text x="116.2" y="161.9">VDD18</text>
<text x="159.3" y="159">LED6</text>
<text x="159.3" y="161.9">3V3</text>
<text x="84.7" y="170.5">C16</text>
<text x="93.3" y="170.5">102pF</text>
<text x="127.7" y="170.5">C54</text>
<text x="182.3" y="170.5">HEADER2/2.54mm_M</text>
<text x="239.7" y="170.5">CB13</text>
<text x="239.7" y="173.4">0.1uF</text>
<text x="20.4" y="176.3">C53</text>
<text x="20.4" y="179.1">10uF</text>
<text x="41.6" y="179.1">C15</text>
<text x="58.3" y="177.4">ZT7103T</text>
<text x="127.7" y="176.3">10uF</text>
<text x="41.6" y="182">0.01uF</text>
<text x="73.2" y="184.9">R38</text>
<text x="87.5" y="182">R37</text>
<text x="96.2" y="182">200K</text>
<text x="107.6" y="184.9">C55</text>
<text x="73.2" y="190.6">100K</text>
<text x="107.6" y="190.6">10uF</text>
</g>
<g font-size="2.6" fill="#000080">
<text x="124.9" y="15.3">D3</text>
<text x="124.9" y="18.1">SS24A</text>
<text x="124.9" y="26.7">D4</text>
<text x="124.9" y="29.6">SS24A</text>
<text x="219.6" y="141.5">D1</text>
<text x="219.6" y="144.4">RB521S-30</text>
<text x="219.6" y="153">D2</text>
<text x="219.6" y="155.9">RB521S-30</text>
</g>
<g font-size="2.6">
<text x="3.4" y="22.1">VIN</text>
<text x="104.5" y="22.1">972_USB5V</text>
<text x="124.3" y="21.5">1</text>
<text x="138.3" y="21.5">2</text>
<text x="159.6" y="20.4">5VIN</text>
<text x="263.5" y="20.4">VIN</text>
<text x="193.2" y="27.3">1</text>
<text x="218.7" y="27.3">8</text>
<text x="104.5" y="33.6">123_USB5V</text>
<text x="124.3" y="33">1</text>
<text x="138.3" y="33">2</text>
<text x="193.2" y="30.1">2</text>
<text x="193.2" y="33">3</text>
<text x="193.2" y="35.9">4</text>
<text x="218.7" y="35.9">5</text>
<text x="218.7" y="33">6</text>
<text x="218.7" y="30.1">7</text>
<text x="177.7" y="38.2">VSS</text>
<text x="51.4" y="46.8">VSS</text>
<text x="208.1" y="42.2" transform="rotate(-90 208.1 42.2)">9</text>
<text x="249.4" y="46.8">VSS</text>
<text x="263.8" y="46.8">VSS</text>
<text x="149" y="52.6">VSS</text>
<text x="160.5" y="52.6">VSS</text>
<text x="16.7" y="54.9">VIN</text>
<text x="54.3" y="58.3">VSS</text>
<text x="110.5" y="55.4">VDD33</text>
<text x="169.1" y="55.4">VSS</text>
<text x="206.4" y="55.4">VSS</text>
<text x="43.9" y="64.6">1</text>
<text x="43.9" y="61.7">4</text>
<text x="63.7" y="61.7">3</text>
<text x="95.6" y="61.7">1</text>
<text x="106.8" y="61.7">2</text>
<text x="220.1" y="62.6">5Vin</text>
<text x="226.5" y="61.2">VSS</text>
<text x="237.9" y="61.2">VSS</text>
<text x="43.9" y="67.4">2</text>
<text x="63.7" y="67.4">5</text>
<text x="162.5" y="69.2">5VIN</text>
<text x="39.9" y="75.5">VSS</text>
<text x="49.7" y="76.7">TSOT-25</text>
<text x="155.6" y="76.1">1</text>
<text x="16.9" y="81.3">VSS</text>
<text x="111.7" y="81.3">VSS</text>
<text x="155.6" y="78.9">2</text>
<text x="31.3" y="84.1">VSS</text>
<text x="35.9" y="95.6">VDD33</text>
<text x="91.6" y="95.6">VSS</text>
<text x="220.7" y="91.3">VDD12</text>
<text x="220.7" y="94.2">VDD18</text>
<text x="65.7" y="98.5">VSS</text>
<text x="215" y="99.9">RTC_VD33</text>
<text x="220.7" y="97.1">VDD33</text>
<text x="155.6" y="104.8">1</text>
<text x="155.6" y="107.6">2</text>
<text x="215" y="105.7">123_USB5V</text>
<text x="215" y="102.8">972_USB5V</text>
<text x="124.9" y="110">VDD12</text>
<text x="223.6" y="111.4">VSS</text>
<text x="223.6" y="108.5">VIN</text>
<text x="19.8" y="117.2">VIN</text>
<text x="52.5" y="119.1">1</text>
<text x="52.5" y="116.2">4</text>
<text x="72.3" y="116.2">3</text>
<text x="112.8" y="116.2">1</text>
<text x="124" y="116.2">2</text>
<text x="163.3" y="115.7">VSS</text>
<text x="52.5" y="122">2</text>
<text x="72.3" y="122">5</text>
<text x="48.5" y="130.1">VSS</text>
<text x="58.3" y="131.2">TSOT-25</text>
<text x="153.6" y="130.1">VDD33</text>
<text x="28.4" y="135.8">VSS</text>
<text x="126" y="135.8">VSS</text>
<text x="37" y="141.5">VSS</text>
<text x="208.1" y="141.5">VDD33</text>
<text x="231.3" y="141">RTC_VD33</text>
<text x="103" y="147.3">VSS</text>
<text x="219" y="147.8">1</text>
<text x="233.1" y="147.8">2</text>
<text x="77.2" y="153">VSS</text>
<text x="5.5" y="160.2">VDD33</text>
<text x="124.9" y="158.8">VDD18</text>
<text x="204.4" y="159.3">1</text>
<text x="219" y="159.3">1</text>
<text x="233.1" y="159.3">2</text>
<text x="19.8" y="165.9">VIN</text>
<text x="52.5" y="167.9">1</text>
<text x="52.5" y="165">4</text>
<text x="72.3" y="165">3</text>
<text x="112.8" y="165">1</text>
<text x="124" y="165">2</text>
<text x="204.4" y="162.2">2</text>
<text x="52.5" y="170.8">2</text>
<text x="72.3" y="170.8">5</text>
<text x="215" y="170.2">VSS</text>
<text x="48.5" y="178.9">VSS</text>
<text x="154.7" y="176">VSS</text>
<text x="235.1" y="178.9">VSS</text>
<text x="28.4" y="184.6">VSS</text>
<text x="58.3" y="180">TSOT-25</text>
<text x="126" y="184.6">VSS</text>
<text x="37" y="187.5">VSS</text>
<text x="173.7" y="196.1">Size</text>
<text x="185.1" y="196.1">Document Number</text>
<text x="268.5" y="196.1">Rev</text>
<text x="80.1" y="201.8">VSS</text>
<text x="103" y="199">VSS</text>
<text x="271.5" y="199.5">1.0</text>
<text x="173.7" y="204.7">Date:</text>
<text x="231.1" y="204.7">Sheet</text>
<text x="254.2" y="204.7">of</text>
</g>
<g font-size="2.6" fill="#004080">
<text x="198.1" y="28.4">Vin</text>
<text x="209.9" y="28.4">Vout</text>
<text x="198.1" y="31.3">GND</text>
<text x="198.1" y="34.2">N.C.</text>
<text x="209.9" y="31.3">Ilimit</text>
<text x="211.4" y="34.2">Bat</text>
<text x="198.1" y="37.1">#Fault</text>
<text x="209.3" y="37.3" transform="rotate(-90 209.3 37.3)">GND</text>
<text x="210.6" y="37.1">#En</text>
<text x="48.8" y="65.8">EN</text>
<text x="48.8" y="62.9">Vin</text>
<text x="56.1" y="62.9">SW</text>
<text x="48.8" y="68.6">GND</text>
<text x="57" y="68.6">FB</text>
<text x="57.4" y="117.4">Vin</text>
<text x="64.7" y="117.4">SW</text>
<text x="57.4" y="120.3">EN</text>
<text x="57.4" y="123.2">GND</text>
<text x="65.6" y="123.2">FB</text>
<text x="57.4" y="166.2">Vin</text>
<text x="64.7" y="166.2">SW</text>
<text x="57.4" y="169.1">EN</text>
<text x="57.4" y="172">GND</text>
<text x="65.6" y="172">FB</text>
</g>
<g font-size="2.6" fill="#f00">
<text x="243.1" y="89.8">VDD12</text>
<text x="243.1" y="92.7">VDD18</text>
<text x="243.1" y="95.6">VDD33</text>
<text x="243.1" y="98.5">RTC_VD33</text>
<text x="243.1" y="101.3">972_USB5V</text>
<text x="243.1" y="104.2">123_USB5V</text>
<text x="243.2" y="107.1">VIN</text>
<text x="243.1" y="109.9">VSS</text>
</g>
<g font-size="2.3">
<text x="174.8" y="200.4">A</text>
<text x="185.1" y="204.4">Tuesday, April 19, 2016</text>
<text x="245.4" y="204.4">7</text>
<text x="262.3" y="204.4">12</text>
</g>
<g font-size="1">
<text x="29" y="1.1">5</text>
<text x="84.1" y="1.1">4</text>
<text x="139.2" y="1.1">3</text>
<text x="194.3" y="1.1">2</text>
<text x="249.4" y="1.1">1</text>
<text x=".4" y="27.8">D</text>
<text x="277.3" y="27.8">D</text>
<text x=".4" y="78.8">C</text>
<text x="277.3" y="78.8">C</text>
<text x=".4" y="129.7">B</text>
<text x="277.3" y="129.7">B</text>
<text x=".4" y="180.7">A</text>
<text x="277.3" y="180.7">A</text>
<text x="29" y="206.3">5</text>
<text x="84.1" y="206.3">4</text>
<text x="139.2" y="206.3">3</text>
<text x="194.3" y="206.3">2</text>
<text x="249.4" y="206.3">1</text>
</g>
</svg>
